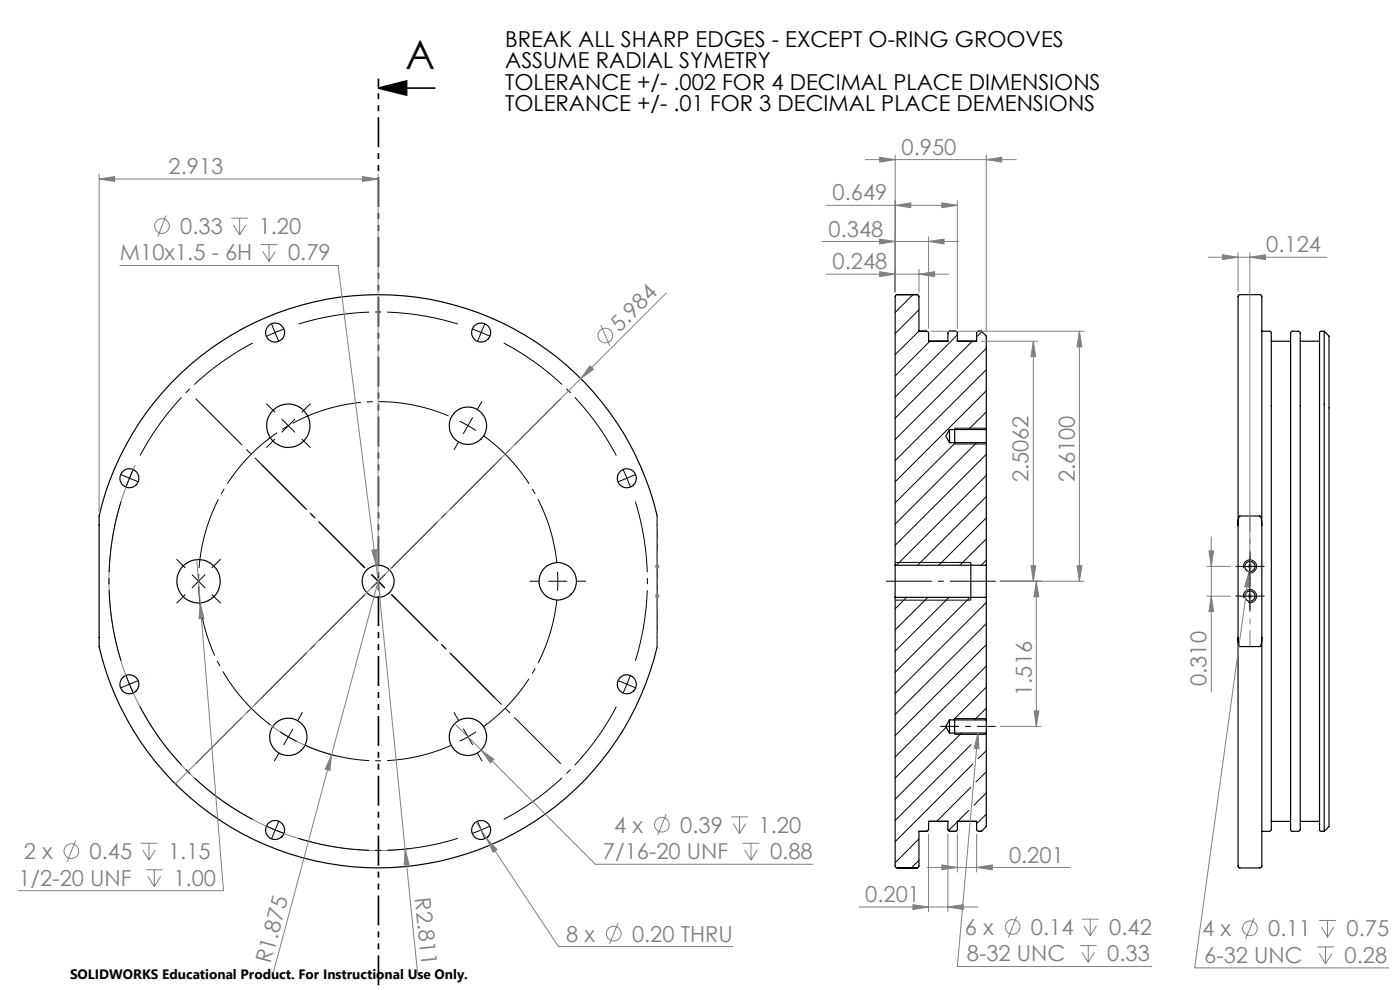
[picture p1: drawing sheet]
<svg xmlns="http://www.w3.org/2000/svg" width="297mm" height="210mm" viewBox="0 0 297 210" stroke-linecap="round" stroke-linejoin="round" font-family="sans-serif">
<g fill="none" stroke="#000" stroke-width=".25">
<path d="M267.7 70.3h1.8a.51 .51 0 0 1 .2 .7v104.6a.53 .53 0 0 1-.4 .7h-1.6M269.7 72.4h4.1M273.9 70.4l.2-.1h1.4l.3 .3v105.4l-.3 .3h-1.4l-.3-.3zM275.8 72.4h4.1M280.9 70.3h-.7a.51 .51 0 0 0-.3 .7v104.6a.5 .5 0 0 0 .4 .7h.6M280.9 70.3v106M280.9 70.3l1 1v104l-1 1M36.4 81.1a60.7 60.7 0 0 1 103 28.7v27a60.7 60.7 0 0 1-59.2 47.3 60.7 60.7 0 0 1-59.2-47.3v-27a59 59 0 0 1 15.4-28.7zM201.4 91.1l-.7 1.4 .7 1.4M201.4 91.1v2.8M201.4 91.1h7.8M201.4 93.9h7.8"/>
<path d="M202.5 90.8v3.4M209.2 91.1v-19.8l-1-1h-.7l-.3 .4v1.7h-4.1l-.1-2-.3-.1h-1.3l-.3 .4v1.7h-4.1l-.1-2-.3-.1h-1.7v-7.5l-.1-.2-4.7-.1-.2 .4v57M209.2 91.1v2.8M209.2 93.9v26M189.9 119.9v6.8M189.9 119.9h19.3M206 119.3v8M209.2 119.9v6.8M262.6 111.4v-48.6l.4-.3h4.4l.3 .3v48.6M262.6 111.4l.2-1.6 .2-.3h4.3a.77 .77 0 0 1 .3 .8l.1 1.1M262.6 111.4v23.8M267.7 111.4v23.8"/>
<path d="M189.9 126.7v57l.2 .3 4.5 .1 .2-.1 .1-7.7h1.7l.3-.1 .1-2h4.1v1.8l.4 .3h1.3l.2-.1 .1-2h4.1v1.8l.4 .3h.6l1-1v-19.8M189.9 126.7h19.3M209.2 126.7v26M262.6 135.2v48.6l.4 .3h4.4l.3-.3v-48.6M262.6 135.2a2.45 2.45 0 0 0 .4 2h4.3l.4-1v-1M201.4 152.7l-.7 1.3 .7 1.5M201.4 152.7v2.8M201.4 152.7h7.8M201.4 155.5h7.8M202.5 152.4v3.4M209.2 152.7v2.8M269.7 174.2h4.1"/>
<path d="M275.8 174.2h4.1"/>
<circle cx="58.4" cy="70.5" r="2.02"/>
<circle cx="102.1" cy="70.5" r="2.02"/>
<circle cx="61.2" cy="90.3" r="4.6"/>
<circle cx="99.3" cy="90.3" r="4"/>
<circle cx="27.5" cy="101.4" r="2.02"/>
<circle cx="133" cy="101.4" r="2.02"/>
<circle cx="42.1" cy="123.3" r="4.6"/>
<circle cx="80.2" cy="123.3" r="3.4"/>
<circle cx="118.3" cy="123.3" r="4"/>
<circle cx="265.2" cy="120.2" r="1.08"/>
<circle cx="265.2" cy="126.4" r="1.08"/>
<circle cx="27.5" cy="145.2" r="2.02"/>
<circle cx="61.2" cy="156.3" r="4"/>
<circle cx="99.3" cy="156.3" r="4"/>
<circle cx="133" cy="145.2" r="2.02"/>
<circle cx="58.4" cy="176.1" r="2.03"/>
<circle cx="102.1" cy="176.1" r="2.03"/>
</g>
<g fill="none" stroke="#000" stroke-width=".21">
<path d="M57.6 68.7l.7 1.8M58.3 70.5l-1.8 .8M58.3 70.5l.8 1.9M60.2 69.8l-1.9 .7M193.7 62.5l-3.8 3.8M194.9 65.7l-5 5.1M194.9 70.2l-5 5M197.3 72.4l-7.4 7.4M203.1 71l-13.2 13.2M206.3 72.4l-16.4 16.3M208.3 70.4l-1.1 1.1M209.2 73.9l-19.3 19.3"/>
<path d="M209.2 78.4l-19.3 19.3M59.8 88.9l2.8 2.8M62.6 88.9l-2.8 2.8M202.5 94.2h6.7M202.5 90.8h6.7M202.7 93.9l-12.8 12.8M207.2 93.9l-17.3 17.3M209.2 82.9l-19.3 19.3M209.2 87.4l-3.7 3.7M209.2 96.4l-19.3 19.3M189.9 119.3h16.1M209.2 109.8l-10.1 10.1"/>
<path d="M209.2 118.8l-1.1 1.1M209.2 100.9l-19 19M209.2 105.3l-14.5 14.6M209.2 114.3l-5.6 5.6M265.1 118.1v4.1M40.7 121.9l1.4 1.4M42.1 123.3l-1.4 1.4M42.1 123.3l1.4 1.4M43.5 121.9l-1.4 1.4M78.8 121.9l1.4 1.4M80.2 123.3l-1.4 1.4M80.2 123.3l1.4 1.4"/>
<path d="M81.6 121.9l-1.4 1.4M189.9 127.3h16.1M192.3 126.7l-2.4 2.4M196.8 126.7l-6.9 6.9M201.3 126.7l-11.4 11.4M205.8 126.7l-15.9 15.9M209.2 127.8l-19.3 19.3M209.2 132.3l-19.3 19.3M209.2 136.8l-19.3 19.3M263.2 120.1h4M263.2 126.5h4M263.8 120.5a1.41 1.41 0 0 1 1.3-1.7 1.41 1.41 0 0 1 1.5 1.5 1.41 1.41 0 0 1-1.8 1.2"/>
<path d="M263.8 126.8a1.4 1.4 0 0 1 1.2-1.8 1.4 1.4 0 0 1 1.6 1.6 1.4 1.4 0 0 1-1.8 1.2M265.1 124.5v3.9M59.4 155.2l1.8 1.1M61.2 156.3l1.7 1M61.2 156.3l-1.1 1.7M62.2 154.6l-1 1.7M200.7 154.3l-10.8 10.8M202.5 155.8h6.7M202.5 152.4h6.7M204 155.5l-14.1 14M206 158l-16.1 16.1M209.2 141.3l-19.3 19.3"/>
<path d="M209.2 145.8l-7 6.9M209.2 150.2l-2.5 2.5M209.2 159.2l-1.7 1.8M194.9 178l-5 5M197 176l-.4 .3M203.1 174.3l-1.9 1.9M205.5 171.9l-2.3 2.3M206 167l-7.3 7.2M206.4 162.1l-16.5 16.4M209.2 163.7l-2.2 2.2M209.2 168.2l-2.6 2.6M209.2 172.7l-2 2"/>
<path d="M194.9 182.5l-1.6 1.6"/>
</g>
<g fill="none" stroke="#808080" stroke-width=".21">
<path d="M21 38l3.3-.5v1zM21 37v71.4M21 38h59.2M76.9 37.5l3.3 .5-3.3 .5zM80.2 37v85.3M183.6 33.9h32M186.6 33.4l3.3 .5-3.3 .5zM189.9 32.9v29M209.2 33.9l3.3-.5v1zM209.2 32.9v37.4M25.4 56.3h46.3l8.1 63.6M35.2 45.7l-1.7 4.5"/>
<path d="M49.1 46.3h3.5M49.5 47.7l1.3 2.1M50.8 46.3v3.5M52.2 47.7l-1.4 2.1M55.3 51.9h3.5M55.7 53.3l1.4 2.1M57.1 51.9v3.5M58.4 53.3l-1.3 2.1M174.4 51.2h28.9M175.3 58.2h26M175.3 43.6h27.8M186.6 50.7l3.3 .5-3.3 .5z"/>
<path d="M186.6 57.6l3.3 .6-3.3 .5zM189.9 43.6l3.3-.6v1.1zM194.9 58.2l3.4-.6v1.1zM194.9 57.1v4.8M197 51.2l3.3-.5v1zM197 50.2v19.5M199.8 43l3.3 .6-3.3 .5zM203.1 42.5v27.2M256.3 54.6h25.3M259.3 54l3.3 .6-3.3 .5zM262.6 53.5v8.4M265.1 54.6l3.4-.6v1.1z"/>
<path d="M265.1 53.5v68.9M125.2 77.6l.7 .7-2.7 2zM127.5 69l1.9 4.4M141.3 62.2l-104.1 104.1M197.6 70.3h32.4M208.2 72.4h12M219.2 72.4l.5 3.3h-1zM219.2 72.4v50.9M229 70.3l.5 3.3h-1zM229 70.3v53M28.7 98.7a57.1 57.1 0 0 0 58.2 81.3M41.7 118.7l.8 9.2"/>
<path d="M78.9 116.7l1-.1-.1 3.3zM79.8 119.9l.8 6.8M139.1 119.8l.7 .7M139.4 119.7v.9M139.8 119.8l-.7 .7M256.5 116.9h1l-.5 3.2zM257 113.8v33.1M264.8 119.8l.7 .7M265.3 119.1l-.3 2.1M265.5 119.8l-.7 .7M42.5 127.9l.8 3.3h-1.1zM42.5 127.9l4.9 61h-43.5"/>
<path d="M138.9 126.5h1M138.9 120.1h1M139.1 126.1l.7 .7M139.4 126v1M139.8 126.1l-.7 .7M212.2 123.3h17.8M218.7 120h1l-.5 3.3zM219.9 123.3l.5 3.3h-1zM219.9 123.3v30.8M228.5 120h1l-.5 3.3zM256 126.5h5.1M256 120.1h5.1"/>
<path d="M257 126.5l.5 3.2h-1zM264.7 126.5h1M264.7 120.1h1M264.8 126.1l.7 .7M265 121.2l.1 3.4-1-.2zM265 121.2l-11.6 84.1h41.3M265.1 126v1M265.5 126.1l-.7 .7M57 153.6a38.5 38.5 0 0 0 14.3 6.8M96.4 153.5l5.7 5.6M102.1 159.1l2.7 2-.8 .7zM102.1 159.1l24.2 24.2h46.1"/>
<path d="M207.5 155.5l.2 3.3-1-.1zM207.5 155.5l-4.4 49.5h41.3M212.2 154.1h8.7M219.4 150.8h1l-.5 3.3zM16 178.3l-1.7 4.5M29.8 178.9h3.6M31.6 178.9v3.5M70.3 160.1l-.3 3.3-1-.2zM101 174.4l2.2 3.4M103.2 177.8l2.2 2.4-.8 .6zM103.2 177.8l15.3 23h37M141.3 172.7l-1.8 4.5"/>
<path d="M155.1 173.3h3.6M155.6 174.7l1.3 2.1M156.9 173.3v3.5M157.6 178.9h3.5M158.2 174.7l-1.3 2.1M159.3 178.9v3.5M197 176.9v16.5M201.1 176.9v16.5M203.1 176.9v8.1M207.2 176.9v8.1M30.3 180.3l1.3 2.1M31 184.5h3.5"/>
<path d="M31.4 185.9l1.3 2.2M32.7 184.5v3.6M32.9 180.3l-1.3 2.1M34.1 185.9l-1.4 2.2M85.9 180.1l.9 3.3-1 .1zM85.9 180.1l-5.7-56.8-22.2 82.8M85.9 180.1l2.7 26.3M131.1 195.8l-1.8 4.5M158 180.3l1.3 2.1M160.7 180.3l-1.4 2.1M182.2 192.4h25.2M193.7 191.9l3.3 .5-3.3 .5z"/>
<path d="M196.7 184h30.3M199.8 183.5l3.3 .5-3.3 .5zM201.1 192.4l3.3-.5v1zM207.2 184l3.3-.5v1zM215.7 194.4l-1.8 4.5M229.5 195h3.6M229.9 196.4l1.4 2.1M231.3 195v3.5M232.6 196.4l-1.3 2.1M266.1 194.7l-1.8 4.4M279.9 195.3h3.5M280.3 196.7l1.3 2.1"/>
<path d="M281.6 195.3v3.5M283 196.7l-1.4 2.1M229.1 200.6h3.6M229.5 202l1.4 2.1M230.9 200.6v3.5M232.2 202l-1.3 2.1M279.4 200.9h3.6M279.9 202.3l1.3 2.1M281.2 200.9v3.5M282.5 202.3l-1.3 2.1"/>
<circle cx="34.4" cy="48" r="1.56"/>
<circle cx="128.4" cy="71.2" r="1.55"/>
<circle cx="140.4" cy="174.9" r="1.56"/>
<circle cx="15.1" cy="180.6" r="1.56"/>
<circle cx="130.2" cy="198" r="1.55"/>
<circle cx="214.8" cy="196.6" r="1.55"/>
<circle cx="265.2" cy="196.9" r="1.56"/>
</g>
<path d="M80.3 18.7l6-1.5v3zM80.3 18.7h12" fill="none" stroke="#000" stroke-width=".35"/>
<g fill="none" stroke="#000" stroke-width=".21" stroke-dasharray="15.2 1.3 1.3 1.3" stroke-linecap="butt">
<path d="M100.6 74.2h-.1M102.1 70.5l-1.9-.7M102.1 70.5l1.8 .8M102.1 70.5l.8-1.8M102.1 70.5l-.8 1.9M58.4 87.5l-1.9-1.9M58.4 93.1l-1.9 1.9M64 87.5l1.9-1.9M64 93.1l1.9 1.9M97.3 93.8l-1 1.7M99.3 90.3l-1.8-1M99.3 90.3l1.7 1"/>
<path d="M99.3 90.3l1-1.7M99.3 90.3l-1 1.7M101.3 86.8l1-1.7M27.5 101.4l-.8 1.9M27.5 101.4l.8-1.8M27.5 101.4l-1.9-.7M27.5 101.4l1.8 .8M133 101.4l-.8-1.8M133 101.4l.7 1.9M133 101.4l1.8-.7M133 101.4l-1.9 .8M265.2 118.1v-1"/>
<path d="M39.3 120.5l-1.8-1.9M39.3 126.1l-1.8 1.9M45 120.5l1.8-1.9M45 126.1l1.8 1.9M77.4 120.5l-1-1M77.4 126.1l-1 1M80.2 123.3l1.4-1.4M80.2 123.3l-1.4-1.4M80.2 123.3l-1.4 1.4M80.2 123.3l1.4 1.4M83.1 120.5l.9-1M83.1 126.1l.9 1"/>
<path d="M114.3 123.3h-1.9M118.3 123.3v-2M118.3 123.3v2M118.3 123.3h2M118.3 123.3h-2M122.3 123.3h2M263.2 120.1h-1.1M263.2 126.4h-1.1M265.2 122.1v1.1M265.2 124.4v-1M265.2 128.4v1.1M267.2 120.1h1.1"/>
<path d="M267.2 126.4h1.1M27.5 145.1l.8 1.9M27.5 145.1l-.8-1.8M27.5 145.1l-1.9 .8M27.5 145.1l1.8-.7M59.2 159.7l-1 1.8M63.2 152.8l1-1.7M97.3 152.8l-1-1.7M99.3 156.3l1.7-1.1M99.3 156.3l-1.8 .9M99.3 156.3l1 1.7M99.3 156.3l-1-1.8"/>
<path d="M101.3 159.7l1 1.8M133 145.1l.7-1.8M133 145.1l-.8 1.9M133 145.1l1.8 .8M133 145.1l-1.9-.7M56.8 179.7v.1M58.4 176l1.8 .8M58.4 176l-1.9-.7M58.4 176l-.8 1.9M58.4 176l.7-1.8M59.9 172.4v-.1M100.6 172.4l-.1-.1"/>
<path d="M102.1 176l1.8-.7M102.1 176l-1.9 .8M102.1 176l.8 1.9M102.1 176l-.8-1.8M103.6 179.7v.1"/>
</g>
<path d="M54.7 72.2a57.1 57.1 0 0 0-25.6 25.6M98.3 69.1a57.1 57.1 0 0 0-36.2 0M131.3 97.8a57.1 57.1 0 0 0-25.6-25.6M26.1 105.2a57.1 57.1 0 0 0 0 36.2M29.1 148.8a57.1 57.1 0 0 0 25.6 25.6M134.4 141.4a57.1 57.1 0 0 0 0-36.2M62.1 177.4a57.1 57.1 0 0 0 36.2 0M105.7 174.4a57.1 57.1 0 0 0 25.6-25.6" fill="none" stroke="#000" stroke-width=".21" stroke-dasharray="15.2 1.3 1.3 1.3" stroke-dashoffset="-1.3" stroke-linecap="butt"/>
<path d="M118.1 119.3a38.1 38.1 0 0 0-15.5-26.8M64.7 158.1a38.1 38.1 0 0 0 31 0M102.6 154.1a38.1 38.1 0 0 0 15.5-26.8" fill="none" stroke="#000" stroke-width=".21" stroke-dasharray="15.2 1.3 1.3 1.3" stroke-dashoffset="1.2" stroke-linecap="butt"/>
<path d="M95.7 88.5a38.1 38.1 0 0 0-48.5 15.7 38.1 38.1 0 0 0 10.6 49.9" fill="none" stroke="#000" stroke-width=".21" stroke-dasharray="15.2 1.3 1.3 1.3" stroke-dashoffset="-.6" stroke-linecap="butt"/>
<path d="M211.2 123.3h-23.3" fill="none" stroke="#000" stroke-width=".21" stroke-dasharray="15.2 1.3 1.3 1.3" stroke-dashoffset="5.5" stroke-linecap="butt"/>
<path d="M211.2 154.1h-11.7" fill="none" stroke="#000" stroke-width=".21" stroke-dasharray="15.2 1.3 1.3 1.3" stroke-dashoffset="11.3" stroke-linecap="butt"/>
<path d="M80.3 16.7v193.4" fill="none" stroke="#000" stroke-width=".35" stroke-dasharray="6.3 1.3 1.3 1.3 1.3 1.3" stroke-dashoffset="4.5" stroke-linecap="butt"/>
<path d="M139.4 137.1v-10.7M139.4 120.1v-10.7M265.2 137.1v-10.7M265.2 120.1v-10.7" fill="none" stroke="#808080" stroke-width=".21" stroke-dasharray="15.2 1.3 1.3 1.3" stroke-dashoffset="11.8" stroke-linecap="butt"/>
<path d="M139.4 126.4v-6.3M265.2 126.4v-6.3" fill="none" stroke="#808080" stroke-width=".21" stroke-dasharray="15.2 1.3 1.3 1.3" stroke-dashoffset="14" stroke-linecap="butt"/>
<path d="M77.4 120.5l-35.9-35.9M77.4 126.1l-35.9 35.9M83.1 120.5l35.9-35.9M83.1 126.1l35.9 35.9" fill="none" stroke="#000" stroke-width=".21" stroke-dasharray="15.2 1.3 1.3 1.3" stroke-dashoffset="1.3" stroke-linecap="butt"/>
<path d="M77.4 120.5l-21.9-22M77.4 126.1l-21.9 21.9M83.1 120.5l21.9-22M83.1 126.1l21.9 21.9" fill="none" stroke="#000" stroke-width=".21" stroke-dasharray="15.2 1.3 1.3 1.3" stroke-dashoffset="1.6" stroke-linecap="butt"/>
<path d="M80.3 18.7l6-1.5v3zM80.3 210.1h6z" fill="#000"/>
<g fill="#808080">
<path d="M125.2 77.6l.7 .7-2.7 2z"/>
<path d="M70.3 160.1l-.3 3.3-1-.2z"/>
<path d="M85.9 180.1l.9 3.3-1 .1z"/>
<path d="M207.5 155.5l.2 3.3-1-.1z"/>
<path d="M265 121.2l.1 3.4-1-.2z"/>
<path d="M102.1 159.1l1.9 2.7 .8-.7zM42.5 127.9l-.3 3.3h1.1zM78.9 116.7l.9 3.2 .1-3.3zM103.2 177.8l1.4 3 .8-.6z"/>
<path d="M21 38l3.3-.5v1zM76.9 37.5l3.3 .5-3.3 .5z"/>
<path d="M197 51.2l3.3-.5v1zM186.6 50.7l3.3 .5-3.3 .5z"/>
<path d="M218.7 120h1l-.5 3.3zM219.2 72.4l.5 3.3h-1z"/>
<path d="M219.9 123.3l.5 3.3h-1zM219.4 150.8h1l-.5 3.3zM229 70.3l.5 3.3h-1zM228.5 120h1l-.5 3.3z"/>
<path d="M193.7 191.9l3.3 .5-3.3 .5zM201.1 192.4l3.3-.5v1z"/>
<path d="M186.6 33.4l3.3 .5-3.3 .5zM209.2 33.9l3.3-.5v1zM186.6 57.6l3.3 .6-3.3 .5zM194.9 58.2l3.4-.6v1.1zM189.9 43.6l3.3-.6v1.1zM199.8 43l3.3 .6-3.3 .5z"/>
<path d="M199.8 183.5l3.3 .5-3.3 .5zM207.2 184l3.3-.5v1z"/>
<path d="M256.5 116.9h1l-.5 3.2zM257 126.5l.5 3.2h-1z"/>
<path d="M259.3 54l3.3 .6-3.3 .5zM265.1 54.6l3.4-.6v1.1z"/>
</g>
<text font-size="8.5" x="86" y="14.7">A</text>
<g font-size="4.7">
<text x="107.1" y="9.9">BREAK ALL SHARP EDGES - EXCEPT O-RING GROOVES</text>
<text x="107.1" y="14.5">ASSUME RADIAL SYMETRY</text>
<text x="107.1" y="19">TOLERANCE +/- .002 FOR 4 DECIMAL PLACE DIMENSIONS</text>
<text x="107.1" y="23.5">TOLERANCE +/- .01 FOR 3 DECIMAL PLACE DEMENSIONS</text>
</g>
<g font-size="4.7" fill="#808080">
<text x="191.3" y="32.8">0.950</text>
<text x="35.8" y="36.9">2.913</text>
<text x="176.6" y="42.5">0.649</text>
<text x="38.2" y="49.6">0.33</text>
<text x="54.9" y="49.6">1.20</text>
<text x="175.8" y="50.2">0.348</text>
<text x="268.6" y="53.5">0.124</text>
<text x="25.4" y="55.3">M10x1.5 - 6H</text>
<text x="61.1" y="55.3">0.79</text>
<text x="176.6" y="57.1">0.248</text>
<text x="131.5" y="70.6" transform="rotate(-45 131.5 70.6)">5.984</text>
<text x="218.2" y="102.3" transform="rotate(-90 218.2 102.3)">2.5062</text>
<text x="228" y="102.3" transform="rotate(-90 228 102.3)">2.6100</text>
<text x="218.9" y="147.6" transform="rotate(-90 218.9 147.6)">1.516</text>
<text x="256" y="145.5" transform="rotate(-90 256 145.5)">0.310</text>
<text x="130.3" y="176.6">4 x</text>
<text x="144.3" y="176.6">0.39</text>
<text x="160.9" y="176.6">1.20</text>
<text x="5" y="182.2">2 x</text>
<text x="19" y="182.2">0.45</text>
<text x="35.7" y="182.2">1.15</text>
<text x="127.9" y="182.2">7/16-20 UNF</text>
<text x="163.4" y="182.2">0.88</text>
<text x="214.1" y="183">0.201</text>
<text x="3.9" y="187.9">1/2-20 UNF</text>
<text x="36.8" y="187.9">1.00</text>
<text x="88" y="190.6" transform="rotate(84 88 190.6)">R2.811</text>
<text x="183.5" y="191.4">0.201</text>
<text x="120.1" y="199.7">8 x</text>
<text x="134.1" y="199.7">0.20 THRU</text>
<text x="204.7" y="198.3">6 x</text>
<text x="205.1" y="203.9">8-32 UNC</text>
<text x="218.7" y="198.3">0.14</text>
<text x="234.9" y="203.9">0.33</text>
<text x="235.3" y="198.3">0.42</text>
<text x="255.1" y="198.6">4 x</text>
<text x="269" y="198.6">0.11</text>
<text x="285.7" y="198.6">0.75</text>
<text x="57.4" y="204.6" transform="rotate(-75 57.4 204.6)">R1.875</text>
<text x="255.5" y="204.2">6-32 UNC</text>
<text x="285.3" y="204.2">0.28</text>
</g>
<text font-size="2.9" x="14.9" y="207.6">SOLIDWORKS Educational Product. For Instructional Use Only.</text>
</svg>
